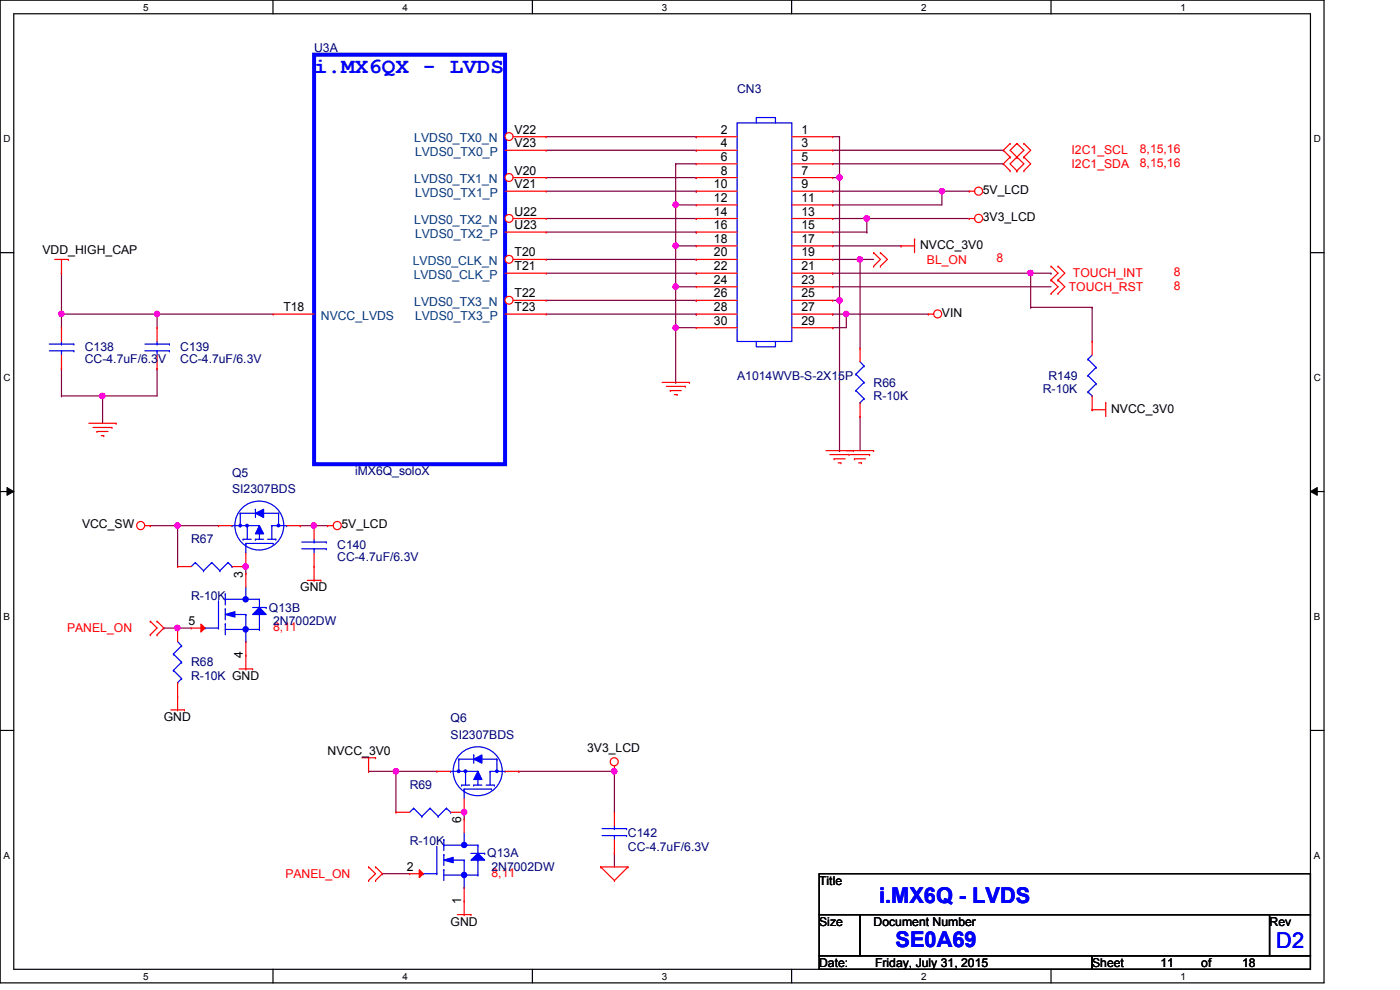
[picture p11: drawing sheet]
<svg xmlns="http://www.w3.org/2000/svg" width="297mm" height="210mm" viewBox="0 0 297 210" stroke-linecap="round" stroke-linejoin="round" font-family="sans-serif">
<path d="M0 0h280.9v208.5h-280.9zM2.9 2.9h275.1v202.7h-275.1z" fill="none" stroke="#000" stroke-width=".25"/>
<g fill="#fff">
<path d="M30.4 .3h1.1v2.4h-1.1z"/>
<path d="M30.4 205.9h1.1v2.3h-1.1z"/>
</g>
<path d="M57.9 0v2.9M57.9 205.6v2.9" fill="none" stroke="#000" stroke-width=".25"/>
<g fill="#fff">
<path d="M85.4 .3h1.1v2.4h-1.1z"/>
<path d="M85.4 205.9h1.1v2.3h-1.1z"/>
</g>
<path d="M112.9 0v2.9M112.9 205.6v2.9" fill="none" stroke="#000" stroke-width=".25"/>
<g fill="#fff">
<path d="M140.4 .3h1.2v2.4h-1.2z"/>
<path d="M140.4 205.9h1.2v2.3h-1.2z"/>
</g>
<path d="M167.9 0v2.9M167.9 205.6v2.9" fill="none" stroke="#000" stroke-width=".25"/>
<g fill="#fff">
<path d="M195.4 .3h1.2v2.4h-1.2z"/>
<path d="M195.4 205.9h1.2v2.3h-1.2z"/>
</g>
<path d="M223 0v2.9M223 205.6v2.9" fill="none" stroke="#000" stroke-width=".25"/>
<g fill="#fff">
<path d="M250.4 .3h1.2v2.4h-1.2z"/>
<path d="M250.4 205.9h1.2v2.3h-1.2z"/>
<path d="M.8 28.2h1.4v2.4h-1.4z"/>
<path d="M278.7 28.2h1.5v2.4h-1.5z"/>
<path d="M.8 78.9h1.4v2.3h-1.4z"/>
<path d="M278.7 78.9h1.5v2.3h-1.5z"/>
</g>
<path d="M0 53.6h2.9M278 53.6h2.9" fill="none" stroke="#000" stroke-width=".25"/>
<g fill="#fff">
<path d="M.8 129.6h1.3v2.3h-1.3z"/>
<path d="M278.7 129.6h1.4v2.3h-1.4z"/>
</g>
<path d="M0 104.3h2.9M278 104.3h2.9" fill="none" stroke="#000" stroke-width=".25"/>
<path d="M1.5 103.4l1.4 .9-1.4 .8zM278 104.3l1.4-.9v1.7z" fill="#000"/>
<path d="M1.5 103.4l1.4 .9-1.4 .8zM278 104.3l1.4-.9v1.7z" fill="none" stroke="#000" stroke-width=".21"/>
<g fill="#fff">
<path d="M.8 180.3h1.3v2.3h-1.3z"/>
<path d="M278.7 180.3h1.4v2.3h-1.4z"/>
</g>
<path d="M0 154.9h2.9M278 154.9h2.9" fill="none" stroke="#000" stroke-width=".25"/>
<path d="M33.3 78.2h.1M33.3 78.2v5.8h-11.5M21.8 84h.1M21.8 84v5.8" fill="none" stroke="#800040" stroke-width=".25"/>
<circle cx="21.7" cy="84" r=".56" fill="#f0f"/>
<circle cx="21.7" cy="84" r=".56" fill="none" stroke="#f0f" stroke-width=".25"/>
<path d="M13 66.6h.1M13 66.6v2.9M13 66.6h20.3" fill="none" stroke="#800040" stroke-width=".25"/>
<circle cx="13" cy="66.6" r=".56" fill="#f0f"/>
<circle cx="13" cy="66.6" r=".56" fill="none" stroke="#f0f" stroke-width=".25"/>
<path d="M33.3 66.6h.1M33.3 66.6v2.9" fill="none" stroke="#800040" stroke-width=".25"/>
<circle cx="33.3" cy="66.6" r=".56" fill="#f0f"/>
<circle cx="33.3" cy="66.6" r=".56" fill="none" stroke="#f0f" stroke-width=".25"/>
<path d="M13 58h.1M13 58v8.6M13 78.2h.1M13 78.2v5.8M33.3 66.6h.1M33.3 66.6h24.7M13 84h.1M13 84h8.8M130.3 163.6h.1M130.3 163.6v8.7" fill="none" stroke="#800040" stroke-width=".25"/>
<circle cx="130.3" cy="163.6" r=".56" fill="#f0f"/>
<circle cx="130.3" cy="163.6" r=".56" fill="none" stroke="#f0f" stroke-width=".25"/>
<path d="M176.7 43.5h.1M199.8 40.6h.1M199.8 40.6v2.9h-23.1M199.8 40.6h5.8M130.3 181h.1M130.3 181v2.9" fill="none" stroke="#800040" stroke-width=".25"/>
<circle cx="199.8" cy="40.6" r=".56" fill="#f0f"/>
<circle cx="199.8" cy="40.6" r=".56" fill="none" stroke="#f0f" stroke-width=".25"/>
<path d="M176.7 58h.1M176.7 58h42M182.5 88.3h.1M182.5 88.3v7.3" fill="none" stroke="#800040" stroke-width=".25"/>
<circle cx="218.6" cy="57.9" r=".56" fill="#f0f"/>
<circle cx="218.6" cy="57.9" r=".56" fill="none" stroke="#f0f" stroke-width=".25"/>
<path d="M183.9 46.4h.1M183.9 46.4h21.7" fill="none" stroke="#800040" stroke-width=".25"/>
<circle cx="183.9" cy="46.3" r=".57" fill="#f0f"/>
<circle cx="183.9" cy="46.3" r=".57" fill="none" stroke="#f0f" stroke-width=".25"/>
<path d="M66.6 111.5h.1M66.6 111.5h2.9" fill="none" stroke="#800040" stroke-width=".25"/>
<circle cx="66.6" cy="111.5" r=".56" fill="#f0f"/>
<circle cx="66.6" cy="111.5" r=".56" fill="none" stroke="#f0f" stroke-width=".25"/>
<path d="M176.7 60.8h.1M176.7 60.8h46.3M37.7 133.2h.1M37.7 133.2h2.9" fill="none" stroke="#800040" stroke-width=".25"/>
<circle cx="37.6" cy="133.2" r=".56" fill="#f0f"/>
<circle cx="37.6" cy="133.2" r=".56" fill="none" stroke="#f0f" stroke-width=".25"/>
<path d="M176.7 40.6h.1M176.7 40.6h23.1M176.7 66.6h.1M176.7 69.5h.1M176.7 66.6h2.8M179.5 66.6h.1M179.5 66.6v2.9h-2.8M31.9 111.5h.1M31.9 111.5h14.5M37.7 111.5h.1M37.7 111.5v8.7" fill="none" stroke="#800040" stroke-width=".25"/>
<circle cx="37.6" cy="111.5" r=".56" fill="#f0f"/>
<circle cx="37.6" cy="111.5" r=".56" fill="none" stroke="#f0f" stroke-width=".25"/>
<path d="M52.2 120.2h.1M52.2 120.2v1.4" fill="none" stroke="#800040" stroke-width=".25"/>
<circle cx="52.1" cy="120.2" r=".56" fill="#f0f"/>
<circle cx="52.1" cy="120.2" r=".56" fill="none" stroke="#f0f" stroke-width=".25"/>
<g fill="none" stroke="#800040" stroke-width=".25">
<path d="M115.9 29h31.8M115.9 31.9h31.8M115.9 37.7h31.8M143.3 34.8h.1M143.3 34.8v8.7M143.3 34.8h4.4M147.7 29h.1M147.7 31.9h.1M147.7 37.7h.1M115.9 40.6h31.8M115.9 46.4h31.8M115.9 49.2h31.8"/>
<path d="M115.9 55h31.8M115.9 58h31.8M143.3 43.5h.1M147.7 40.6h.1M147.7 46.4h.1M147.7 49.2h.1M147.7 55h.1M147.7 58h.1M218.7 58h.1M218.7 58v7.2M115.9 63.7h31.8M115.9 66.6h31.8"/>
<path d="M143.3 69.5h.1M143.3 69.5v11.6M143.3 69.5h4.4M147.7 63.7h.1M147.7 66.6h.1M218.7 65.2h.1M218.7 65.2h13M231.7 65.2h.1M231.7 65.2v7.2M143.3 81.1h.1M63.7 111.5h.1M63.7 111.5h2.9"/>
<path d="M34.8 133.2h.1M34.8 133.2h2.9"/>
</g>
<circle cx="143.3" cy="43.4" r=".56" fill="#f0f"/>
<circle cx="143.3" cy="43.4" r=".56" fill="none" stroke="#f0f" stroke-width=".25"/>
<path d="M143.3 43.5h.1M143.3 52.2h.1M143.3 43.5h4.4M143.3 43.5v8.7" fill="none" stroke="#800040" stroke-width=".25"/>
<circle cx="143.3" cy="52.1" r=".56" fill="#f0f"/>
<circle cx="143.3" cy="52.1" r=".56" fill="none" stroke="#f0f" stroke-width=".25"/>
<path d="M143.3 52.2h.1M143.3 52.2h4.4M143.3 52.2v8.6M143.3 60.8h.1" fill="none" stroke="#800040" stroke-width=".25"/>
<circle cx="143.3" cy="60.8" r=".56" fill="#f0f"/>
<circle cx="143.3" cy="60.8" r=".56" fill="none" stroke="#f0f" stroke-width=".25"/>
<path d="M143.3 60.8h.1M143.3 69.5h.1M143.3 60.8h4.4M143.3 60.8v8.7" fill="none" stroke="#800040" stroke-width=".25"/>
<circle cx="143.3" cy="69.5" r=".56" fill="#f0f"/>
<circle cx="143.3" cy="69.5" r=".56" fill="none" stroke="#f0f" stroke-width=".25"/>
<g fill="none" stroke="#800040" stroke-width=".25">
<path d="M176.7 31.9h36.2M176.7 34.8h36.2M212.9 31.9h.1M212.9 34.8h.1M176.7 46.4h.1M176.7 52.2h14.4M176.7 49.2h7.2M176.7 46.4h7.2M176.7 55h5.8M182.5 55h.1M183.9 49.2h.1M183.9 46.4h.1"/>
<path d="M183.9 46.4v2.8M191.1 52.2h.1"/>
</g>
<circle cx="182.4" cy="55" r=".56" fill="#f0f"/>
<circle cx="182.4" cy="55" r=".56" fill="none" stroke="#f0f" stroke-width=".25"/>
<path d="M182.5 55h.1M182.5 55v18.9M182.5 55h2.8M179.5 66.6h.1M179.5 66.6h17.4" fill="none" stroke="#800040" stroke-width=".25"/>
<circle cx="179.5" cy="66.6" r=".56" fill="#f0f"/>
<circle cx="179.5" cy="66.6" r=".56" fill="none" stroke="#f0f" stroke-width=".25"/>
<path d="M176.7 29h1.4M178.1 29h.1M178.1 37.7h.1M178.1 29v8.7M218.7 58h4.3M223 58h.1" fill="none" stroke="#800040" stroke-width=".25"/>
<circle cx="178.1" cy="37.6" r=".56" fill="#f0f"/>
<circle cx="178.1" cy="37.6" r=".56" fill="none" stroke="#f0f" stroke-width=".25"/>
<path d="M176.7 37.7h1.4M178.1 37.7h.1M178.1 37.7v26M178.1 63.7h.1" fill="none" stroke="#800040" stroke-width=".25"/>
<circle cx="178.1" cy="63.7" r=".56" fill="#f0f"/>
<circle cx="178.1" cy="63.7" r=".56" fill="none" stroke="#f0f" stroke-width=".25"/>
<path d="M176.7 63.7h1.4M178.1 63.7h.1M178.1 63.7v31.9M178.1 95.6h.1M78.2 163.6h.1M78.2 163.6h14.5M84 163.6h.1M84 163.6v8.7M110.1 163.6h.1M110.1 163.6h20.2M81.1 185.3h.1M81.1 185.3h5.8" fill="none" stroke="#800040" stroke-width=".25"/>
<circle cx="84" cy="163.6" r=".56" fill="#f0f"/>
<circle cx="84" cy="163.6" r=".56" fill="none" stroke="#f0f" stroke-width=".25"/>
<path d="M98.5 172.3h.1M98.5 172.3v1.5" fill="none" stroke="#800040" stroke-width=".25"/>
<circle cx="98.5" cy="172.3" r=".56" fill="#f0f"/>
<circle cx="98.5" cy="172.3" r=".56" fill="none" stroke="#f0f" stroke-width=".25"/>
<g fill="none" stroke="#f00" stroke-width=".25">
<path d="M147.7 29h.1M147.7 31.9h.1M147.7 34.8h.1M147.7 37.7h.1M147.7 29h8.7M147.7 31.9h8.7M147.7 34.8h8.7M147.7 37.7h8.7M168 29h8.7M168 31.9h8.7M168 34.8h8.7M168 37.7h8.7"/>
<path d="M176.7 29h.1M176.7 31.9h.1M176.7 34.8h.1M176.7 37.7h.1M214.3 30.4h.1M214.3 33.3h.1M214.3 36.2h.1M214.3 30.4l-1.4 1.5 1.4 1.4M214.3 33.3l-1.4 1.5 1.4 1.4M215.7 33.3h.1M215.7 30.4h.1M215.7 36.2h.1"/>
<path d="M215.7 30.4l-1.4 1.5 1.4 1.4M215.7 30.4l1.5 1.5-1.5 1.4M215.7 33.3l-1.4 1.5 1.4 1.4M215.7 33.3l1.5 1.5-1.5 1.4M217.2 30.4h.1M217.2 33.3h.1M217.2 36.2h.1M217.2 30.4l1.5 1.5-1.5 1.4M217.2 33.3l1.5 1.5-1.5 1.4M11.6 55h2.9M13 58h.1M13 55v3"/>
<path d="M14.5 55h.1M147.7 40.6h.1M147.7 43.5h.1M147.7 46.4h.1M147.7 49.2h.1M147.7 52.2h.1M147.7 55h.1M147.7 58h.1M147.7 55h8.7M147.7 52.2h8.7M147.7 40.6h8.7M147.7 46.4h8.7"/>
<path d="M147.7 43.5h8.7M147.7 49.2h8.7M147.7 58h8.7M168 55h8.7M168 52.2h8.7M168 40.6h8.7M168 46.4h8.7M168 43.5h8.7M168 49.2h8.7M168 58h8.7M176.7 40.6h.1M176.7 43.5h.1"/>
<path d="M176.7 46.4h.1M176.7 49.2h.1M176.7 52.2h.1M176.7 55h.1M176.7 58h.1M185.3 53.6h.1M185.3 56.5h.1M185.3 53.6l1.5 1.4-1.5 1.5M186.8 53.6h.1M186.8 56.5h.1M186.8 53.6l1.5 1.4-1.5 1.5M191.1 52.2h.1"/>
<path d="M191.1 52.2h2.9M194 50.7h.1M194 50.7v2.9M205.6 40.6h.1M205.6 46.4h.1M205.6 40.6h1.2M205.6 46.4h1.2M223 56.5h.1M223 59.4h.1M223 56.5l1.5 1.5-1.5 1.4M223 59.4l1.5 1.4-1.5 1.5M224.5 56.5h.1"/>
<path d="M224.5 59.4h.1M224.5 56.5l1.4 1.5-1.4 1.4M224.5 59.4l1.4 1.4-1.4 1.5M147.7 60.8h.1M147.7 63.7h.1M147.7 66.6h.1M147.7 69.5h.1M147.7 66.6h8.7M147.7 60.8h8.7M147.7 63.7h8.7M147.7 69.5h8.7M168 66.6h8.7"/>
<path d="M168 60.8h8.7M168 63.7h8.7M168 69.5h8.7M176.7 60.8h.1M176.7 63.7h.1M176.7 66.6h.1M176.7 69.5h.1M196.9 66.6h.1M196.9 66.6h1.2M223 62.3h.1M224.5 62.3h.1M18.8 89.8h5.8"/>
<path d="M19.7 90.7h4M20.6 91.5h.1M20.6 91.5h2.3M21.5 92.4h.5M22 92.4h.1M23.7 90.7h.1M24.6 89.8h.1M140.5 81.1h5.8M141.4 82h4M142.2 82.8h.1M142.2 82.8h2.3M143.1 83.7h.5"/>
<path d="M143.6 83.7h.1M145.4 82h.1M146.3 81.1h.1M175.2 95.6h10.1M176.1 96.4h4M177 97.3h.1M177 97.3h2.3M177.8 98.2h.6M178.4 98.2h.1M180.1 96.4h.1M180.4 96.4h4.1M181 95.6h.1"/>
<path d="M181.3 97.3h.1M181.3 97.3h2.3M182.2 98.2h.6M182.8 98.2h.1M184.5 96.4h.1M185.3 95.6h.1M231.7 86.9h.1M231.7 86.9h2.9M234.6 85.4h.1M234.6 85.4v2.9M30.7 111.5h1.2M31.9 111.5h.1"/>
<path d="M69.5 111.5h.1M69.5 111.5h1.2M31.9 134.7h.1M31.9 131.8h.1M31.9 131.8l1.4 1.4-1.4 1.5M33.3 131.8h.1M33.3 134.7h.1M33.3 131.8l1.5 1.4-1.5 1.5M37.7 133.2h.1M37.7 133.2v2.9M52.2 139v2.9M65.2 123.1h2.9"/>
<path d="M66.6 123.1h.1M66.6 120.2v2.9M68.1 123.1h.1M36.2 150.6h2.9M37.7 150.6h.1M37.7 147.7h.1M37.7 144.8v5.8M39.1 150.6h.1M50.7 141.9h2.9M52.2 141.9h.1M53.6 141.9h.1M76.8 160.7h2.9"/>
<path d="M78.2 163.6h.1M78.2 160.7v2.9M79.7 160.7h.1M130.3 163.6h.1M130.3 162.5v1.1M78.2 186.8h.1M78.2 183.9h.1M78.2 183.9l1.5 1.4-1.5 1.5M79.7 183.9h.1M79.7 186.8h.1M79.7 183.9l1.4 1.4-1.4 1.5M97 194h2.9"/>
<path d="M98.5 194h.1M98.5 191.1v2.9M99.9 194h.1M127.4 183.9h.1M127.4 183.9h5.8M127.4 183.9l2.9 2.9M130.3 186.8h.1M133.2 183.9h.1M133.2 183.9l-2.9 2.9"/>
<circle cx="207.6" cy="46.3" r=".86"/>
<circle cx="207.6" cy="40.6" r=".85"/>
<circle cx="198.9" cy="66.6" r=".85"/>
<circle cx="29.8" cy="111.5" r=".86"/>
<circle cx="71.5" cy="111.5" r=".86"/>
<circle cx="130.3" cy="161.6" r=".85"/>
</g>
<path d="M173.8 185.3h104.2v8.7h-104.2zM173.8 194h8.7v8.7h-8.7zM182.5 194h86.8v8.7h-86.8zM269.3 194h8.7v8.7h-8.7zM173.8 202.7h57.9v2.9h-57.9zM231.7 202.7h46.3v2.9h-46.3z" fill="none" stroke="#000" stroke-width=".25"/>
<g fill="none" stroke="#00f" stroke-width=".25">
<path d="M156.4 26.1h11.6v46.3h-11.6zM160.4 26.1v-1.2h4.1v1.2M160.4 72.4v1.2h4.1v-1.2M36.8 138.7h.1M36.8 138.7l1.7 1.8M37.7 136.1l.8 .9M38.5 137h.1M38.5 137l-1.7 1.7M36.8 142.2h.1M36.8 142.2l1.7 1.7M37.7 144.8h.1M38.5 143.9h.1"/>
<path d="M38.5 140.5h.1M38.5 143.9l-.8 .9M38.5 140.5l-1.7 1.7"/>
</g>
<path d="M66.6 11.6h40.5v86.9h-40.5z" fill="none" stroke="#00f" stroke-width=".85"/>
<circle cx="108" cy="29" r=".84" fill="#fff"/>
<g fill="none" stroke="#f00" stroke-width=".25">
<path d="M107.1 31.9h8.8M108.9 29h7M115.9 29h.1M115.9 31.9h.1"/>
<circle cx="108" cy="29" r=".84"/>
</g>
<circle cx="108" cy="37.7" r=".84" fill="#fff"/>
<g fill="none" stroke="#f00" stroke-width=".25">
<path d="M108.9 37.7h7M115.9 37.7h.1M107.1 40.6h8.8M115.9 40.6h.1"/>
<circle cx="108" cy="37.7" r=".84"/>
</g>
<circle cx="108" cy="46.3" r=".84" fill="#fff"/>
<g fill="none" stroke="#f00" stroke-width=".25">
<path d="M107.1 49.2h8.8M108.9 46.4h7M115.9 46.4h.1M115.9 49.2h.1"/>
<circle cx="108" cy="46.3" r=".84"/>
</g>
<circle cx="108" cy="55" r=".84" fill="#fff"/>
<g fill="none" stroke="#f00" stroke-width=".25">
<path d="M107.1 58h8.8M108.9 55h7M115.9 55h.1M115.9 58h.1"/>
<circle cx="108" cy="55" r=".84"/>
</g>
<circle cx="108" cy="63.7" r=".84" fill="#fff"/>
<g fill="none" stroke="#f00" stroke-width=".25">
<path d="M58 66.6h.1M58 66.6h8.6M107.1 66.6h8.8M108.9 63.7h7M115.9 63.7h.1M115.9 66.6h.1"/>
<circle cx="108" cy="63.7" r=".84"/>
</g>
<path d="M98.5 167.4h.1M98.5 167.4v2M98.8 163.6h.1M98.8 163.6h2.6" fill="none" stroke="#00f" stroke-width=".25"/>
<path d="M100.5 161l1.7-.9v1.8z" fill-rule="evenodd" fill="#00f"/>
<path d="M97.3 161h.1M97.3 161h8.1M100.5 161l1.7-.9v1.8zM105.4 161h.1M105.4 161v2.6" fill="none" stroke="#00f" stroke-width=".25"/>
<path d="M101.4 163.6l.8 1.8h-1.7z" fill-rule="evenodd" fill="#00f"/>
<path d="M101.4 163.6l.8 1.8h-1.7z" fill="none" stroke="#00f" stroke-width=".25"/>
<circle cx="98.7" cy="163.6" r=".29" fill="#00f"/>
<g fill="none" stroke="#00f" stroke-width=".25">
<path d="M100.5 160.1h.1M100.5 160.1v1.8"/>
<circle cx="98.7" cy="163.6" r=".29"/>
</g>
<circle cx="105.4" cy="163.6" r=".27" fill="#00f"/>
<g fill="none" stroke="#00f" stroke-width=".25">
<path d="M95.6 163.6h.1M95.6 163.6h3.2M97.3 163.6h.1M97.3 161v2.6M97.9 166.5h.1M97.9 166.5h1.8M98.5 167.4h5.8M98.8 163.6h.1M98.8 163.6v2.9M100.5 166.5h.1M100.5 166.5h1.7M103.1 166.5h1.8"/>
<path d="M104 163.6h.1M104 163.6h3.1M104 163.6v2.9M104.3 167.4h.1M104.9 166.5h.1M107.1 163.6h.1"/>
<circle cx="105.4" cy="163.6" r=".27"/>
</g>
<circle cx="97.3" cy="163.6" r=".29" fill="#00f"/>
<g fill="none" stroke="#00f" stroke-width=".25">
<path d="M30.7 74.4h5.2M30.7 73h5.2M33.3 73h.1M33.3 74.4h.1M33.3 72.4v.6M33.3 74.4v.9M35.9 74.4h.1M35.9 73h.1M181.6 79.4h.1M181.6 79.4l1.7 1.7M182.5 76.8l.8 .8M183.3 77.6h.1"/>
<path d="M183.3 77.6l-1.7 1.8M230.8 79.7h.1M230.8 76.2h.1M230.8 76.2l1.7 1.7M230.8 79.7l1.7 1.7M231.7 75.3l-.9 .9M232.5 77.9h.1M232.5 77.9l-1.7 1.8M181.6 82.8h.1M181.6 82.8l1.7 1.8M182.5 85.4h.1M183.3 84.6h.1"/>
<path d="M183.3 81.1h.1M183.3 84.6l-.8 .8M183.3 81.1l-1.7 1.7M230.8 83.1h.1M230.8 83.1l.9 .9M231.7 84h.1M232.5 81.4h.1M232.5 81.4l-1.7 1.7M87.8 171.4h.1M87.8 171.4l-.9 .9M87.8 171.4l1.7 1.8M89.5 173.2h.1"/>
<path d="M91.2 171.4h.1M91.2 171.4l-1.7 1.8M91.2 171.4l1.8 1.8M93 173.2h.1M94.7 171.4h.1M94.7 171.4l-1.7 1.8M94.7 171.4l.9 .9M95.6 172.3h.1M101.4 163.6h.1M101.4 163.6v2.9"/>
<circle cx="97.3" cy="163.6" r=".29"/>
<circle cx="101.4" cy="163.6" r="5.2"/>
</g>
<g fill="none" stroke="#f00" stroke-width=".25">
<path d="M33.3 69.5h.1M33.3 78.2h.1M33.3 69.5v2.9M33.3 75.3v2.9M182.5 73.9h.1M182.5 73.9v2.9M231.7 72.4h.1M231.7 72.4v2.9M182.5 88.3h.1M182.5 85.4v2.9M231.7 86.9h.1M231.7 84v2.9"/>
<path d="M84 172.3h.1M84 172.3h2.9M92.7 163.6h.1M92.7 163.6h2.9M95.6 172.3h2.9M98.5 172.3h.1M98.5 169.4v2.9M107.1 163.6h3M110.1 163.6h.1"/>
</g>
<path d="M99.9 182.5l1.5-1.5 1.4 1.5z" fill="#00f"/>
<g fill="none" stroke="#00f" stroke-width=".25">
<path d="M92.7 179.5v5.8M94.1 178.1h.1M94.1 179.3h.1M94.1 178.1v2.3M94.1 179.3h7.3M98.5 179.3h.1M98.5 176.7v2.6M101.4 179.3h.1M101.4 179.3v1.7M89.8 185.3h.1M89.8 185.3h2.9M92.7 185.3h.1"/>
<path d="M94.1 184.5h.1M94.1 181.3h.1M94.1 181.3v2.3M94.1 184.5v2.3M94.1 185.6h7.3M95.6 182.5h2.9M98.5 182.5h.1M98.5 188.3h.1M98.5 182.5v5.8M99.9 182.5l1.5-1.5 1.4 1.5zM99.9 181h2.9M101.4 185.6h.1"/>
<path d="M101.4 182.5h.1M101.4 182.5v3.1M102.8 181h.1"/>
</g>
<path d="M94.1 182.5l2-.6v1.1z" fill="#00f"/>
<path d="M94.1 182.5l2-.6v1.1z" fill="none" stroke="#00f" stroke-width=".25"/>
<circle cx="98.5" cy="179.2" r=".56" fill="#00f"/>
<circle cx="98.5" cy="179.2" r=".56" fill="none" stroke="#00f" stroke-width=".25"/>
<circle cx="98.5" cy="185.6" r=".56" fill="#00f"/>
<circle cx="98.5" cy="185.6" r=".56" fill="none" stroke="#00f" stroke-width=".25"/>
<path d="M98.5 173.8h.1M98.5 173.8v2.9" fill="none" stroke="#f00" stroke-width=".25"/>
<path d="M88.9 184.5l.9 .8-.9 .9z" fill="#f00"/>
<path d="M13 69.5h.1M13 78.2h.1M13 69.5v2.9M13 75.3v2.9M86.9 185.3h.1M86.9 185.3h2.9M88.9 184.5l.9 .8-.9 .9zM98.5 191.1h.1M98.5 188.3v2.8" fill="none" stroke="#f00" stroke-width=".25"/>
<path d="M10.5 74.4h5.2M10.5 73h5.2M13 73h.1M13 74.4h.1M13 72.4v.6M13 74.4v.9M15.7 74.4h.1M15.7 73h.1M52.2 115.3h.1M52.2 115.3v2M52.5 111.5h.1M52.5 111.5h2.5" fill="none" stroke="#00f" stroke-width=".25"/>
<path d="M54.2 108.9l1.7-.9v1.8z" fill-rule="evenodd" fill="#00f"/>
<path d="M51 108.9h.1M51 108.9h8.1M54.2 108.9l1.7-.9v1.8zM59.1 108.9h.1M59.1 108.9v2.6" fill="none" stroke="#00f" stroke-width=".25"/>
<path d="M55 111.5l.9 1.7h-1.7z" fill-rule="evenodd" fill="#00f"/>
<path d="M55 111.5l.9 1.7h-1.7z" fill="none" stroke="#00f" stroke-width=".25"/>
<circle cx="52.4" cy="111.5" r=".27" fill="#00f"/>
<g fill="none" stroke="#00f" stroke-width=".25">
<path d="M54.2 108h.1M54.2 108v1.8"/>
<circle cx="52.4" cy="111.5" r=".27"/>
</g>
<circle cx="59.1" cy="111.5" r=".29" fill="#00f"/>
<g fill="none" stroke="#00f" stroke-width=".25">
<path d="M49.2 111.5h.1M49.2 111.5h3.3M51 111.5h.1M51 108.9v2.6M51.6 114.4h.1M51.6 114.4h1.7M52.2 115.3h5.8M52.5 111.5h.1M52.5 111.5v2.9M54.2 114.4h.1M54.2 114.4h1.7M56.8 114.4h1.7"/>
<path d="M57.7 111.5h.1M57.7 111.5h3.1M57.7 111.5v2.9M58 115.3h.1M58.5 114.4h.1M60.8 111.5h.1"/>
<circle cx="59.1" cy="111.5" r=".29"/>
</g>
<circle cx="51" cy="111.5" r=".27" fill="#00f"/>
<g fill="none" stroke="#00f" stroke-width=".25">
<path d="M41.4 119.3h.1M41.4 119.3l-.8 .9M41.4 119.3l1.8 1.8M44.9 119.3h.1M44.9 119.3l-1.7 1.8M44.9 119.3l1.8 1.8M48.4 119.3h.1M48.4 119.3l-1.7 1.8M48.4 119.3l.8 .9M55 111.5h.1M55 111.5v2.9M64 116.4h5.2"/>
<path d="M64 115h5.2M66.6 115h.1M66.6 116.4h.1M66.6 114.4v.6M66.6 116.4v.9M69.2 116.4h.1M69.2 115h.1M43.2 121.1h.1M46.7 121.1h.1M49.2 120.2h.1M127.7 177.2h5.2M127.7 175.8h5.2"/>
<path d="M130.3 175.8h.1M130.3 177.2h.1M130.3 175.2v.6M130.3 177.2v.9M132.9 177.2h.1M132.9 175.8h.1"/>
<circle cx="51" cy="111.5" r=".27"/>
<circle cx="55" cy="111.5" r="5.2"/>
</g>
<g fill="none" stroke="#f00" stroke-width=".25">
<path d="M46.4 111.5h.1M46.4 111.5h2.8M52.2 117.3v2.9M60.8 111.5h2.9M63.7 111.5h.1M66.6 111.5h.1M66.6 111.5v2.9M66.6 117.3v2.9M37.7 120.2h.1M37.7 120.2h2.9M49.2 120.2h3M52.2 120.2h.1"/>
<path d="M66.6 120.2h.1M130.3 172.3h.1M130.3 172.3v2.9M130.3 178.1v2.9M130.3 181h.1"/>
</g>
<path d="M55 128.9l1.5 1.4h-2.9z" fill="#00f"/>
<g fill="none" stroke="#00f" stroke-width=".25">
<path d="M43.5 133.2h.1M43.5 133.2h2.9M46.4 133.2h.1M46.4 127.4v5.8M47.8 132.3h.1M47.8 129.2h.1M47.8 126h.1M47.8 127.1h.1M47.8 126v2.3M47.8 129.2v2.3M47.8 132.3v2.4M47.8 133.5h7.2"/>
<path d="M47.8 127.1h7.2M49.2 130.3h3M52.2 127.1h.1M52.2 130.3h.1M52.2 136.1h.1M52.2 124.5v2.6M52.2 130.3v5.8M53.6 128.9h2.9M55 128.9l1.5 1.4h-2.9zM55 133.5h.1M55 130.3h.1M55 127.1h.1"/>
<path d="M55 127.1v1.8M55 130.3v3.2M56.5 128.9h.1"/>
</g>
<path d="M47.8 130.3l2-.5v1.1z" fill="#00f"/>
<path d="M47.8 130.3l2-.5v1.1z" fill="none" stroke="#00f" stroke-width=".25"/>
<circle cx="52.1" cy="127.1" r=".56" fill="#00f"/>
<circle cx="52.1" cy="127.1" r=".56" fill="none" stroke="#00f" stroke-width=".25"/>
<circle cx="52.1" cy="133.5" r=".56" fill="#00f"/>
<circle cx="52.1" cy="133.5" r=".56" fill="none" stroke="#00f" stroke-width=".25"/>
<path d="M52.2 121.6h.1M52.2 121.6v2.9" fill="none" stroke="#f00" stroke-width=".25"/>
<path d="M42.6 132.4l.9 .8-.9 .9z" fill="#f00"/>
<path d="M40.6 133.2h.1M40.6 133.2h2.9M42.6 132.4l.9 .8-.9 .9zM52.2 139h.1M52.2 136.1v2.9" fill="none" stroke="#f00" stroke-width=".25"/>
<circle cx="21.7" cy="84" r=".56" fill="#f0f"/>
<circle cx="21.7" cy="84" r=".56" fill="none" stroke="#f0f" stroke-width=".25"/>
<circle cx="13" cy="66.6" r=".56" fill="#f0f"/>
<circle cx="13" cy="66.6" r=".56" fill="none" stroke="#f0f" stroke-width=".25"/>
<circle cx="33.3" cy="66.6" r=".56" fill="#f0f"/>
<circle cx="33.3" cy="66.6" r=".56" fill="none" stroke="#f0f" stroke-width=".25"/>
<circle cx="130.3" cy="163.6" r=".56" fill="#f0f"/>
<circle cx="130.3" cy="163.6" r=".56" fill="none" stroke="#f0f" stroke-width=".25"/>
<circle cx="199.8" cy="40.6" r=".56" fill="#f0f"/>
<circle cx="199.8" cy="40.6" r=".56" fill="none" stroke="#f0f" stroke-width=".25"/>
<circle cx="218.6" cy="57.9" r=".56" fill="#f0f"/>
<circle cx="218.6" cy="57.9" r=".56" fill="none" stroke="#f0f" stroke-width=".25"/>
<circle cx="183.9" cy="46.3" r=".57" fill="#f0f"/>
<circle cx="183.9" cy="46.3" r=".57" fill="none" stroke="#f0f" stroke-width=".25"/>
<circle cx="66.6" cy="111.5" r=".56" fill="#f0f"/>
<circle cx="66.6" cy="111.5" r=".56" fill="none" stroke="#f0f" stroke-width=".25"/>
<circle cx="37.6" cy="133.2" r=".56" fill="#f0f"/>
<circle cx="37.6" cy="133.2" r=".56" fill="none" stroke="#f0f" stroke-width=".25"/>
<circle cx="37.6" cy="111.5" r=".56" fill="#f0f"/>
<circle cx="37.6" cy="111.5" r=".56" fill="none" stroke="#f0f" stroke-width=".25"/>
<circle cx="52.1" cy="120.2" r=".56" fill="#f0f"/>
<circle cx="52.1" cy="120.2" r=".56" fill="none" stroke="#f0f" stroke-width=".25"/>
<circle cx="143.3" cy="43.4" r=".56" fill="#f0f"/>
<circle cx="143.3" cy="43.4" r=".56" fill="none" stroke="#f0f" stroke-width=".25"/>
<circle cx="143.3" cy="52.1" r=".56" fill="#f0f"/>
<circle cx="143.3" cy="52.1" r=".56" fill="none" stroke="#f0f" stroke-width=".25"/>
<circle cx="143.3" cy="60.8" r=".56" fill="#f0f"/>
<circle cx="143.3" cy="60.8" r=".56" fill="none" stroke="#f0f" stroke-width=".25"/>
<circle cx="143.3" cy="69.5" r=".56" fill="#f0f"/>
<circle cx="143.3" cy="69.5" r=".56" fill="none" stroke="#f0f" stroke-width=".25"/>
<circle cx="182.4" cy="55" r=".56" fill="#f0f"/>
<circle cx="182.4" cy="55" r=".56" fill="none" stroke="#f0f" stroke-width=".25"/>
<circle cx="179.5" cy="66.6" r=".56" fill="#f0f"/>
<circle cx="179.5" cy="66.6" r=".56" fill="none" stroke="#f0f" stroke-width=".25"/>
<circle cx="178.1" cy="37.6" r=".56" fill="#f0f"/>
<circle cx="178.1" cy="37.6" r=".56" fill="none" stroke="#f0f" stroke-width=".25"/>
<circle cx="178.1" cy="63.7" r=".56" fill="#f0f"/>
<circle cx="178.1" cy="63.7" r=".56" fill="none" stroke="#f0f" stroke-width=".25"/>
<circle cx="84" cy="163.6" r=".56" fill="#f0f"/>
<circle cx="84" cy="163.6" r=".56" fill="none" stroke="#f0f" stroke-width=".25"/>
<circle cx="98.5" cy="172.3" r=".56" fill="#f0f"/>
<circle cx="98.5" cy="172.3" r=".56" fill="none" stroke="#f0f" stroke-width=".25"/>
<g font-size="4.6" fill="#00f">
<text x="66.6" y="15.5">i.MX6QX - LVDS</text>
<text x="186.5" y="191.6">i.MX6Q - LVDS</text>
<text x="190" y="200.9">SE0A69</text>
<text x="270.8" y="201.1">D2</text>
</g>
<g font-size="2.6" fill="#000080">
<text x="66.6" y="11">U3A</text>
<text x="156.4" y="19.7">CN3</text>
<text x="18" y="74.5">C138</text>
<text x="18" y="77">CC-4.7uF/6.3V</text>
<text x="38.2" y="74.5">C139</text>
<text x="38.2" y="77">CC-4.7uF/6.3V</text>
<text x="156.4" y="80.5">A1014WVB-S-2X15P</text>
<text x="185.3" y="82">R66</text>
<text x="221.2" y="83.4">R-10K</text>
<text x="222.4" y="80.5">R149</text>
<text x="185.3" y="84.9">R-10K</text>
<text x="49.2" y="101.1">Q5</text>
<text x="75.3" y="100.8">iMX6Q_soloX</text>
<text x="49.2" y="104.6">SI2307BDS</text>
<text x="40.6" y="115.3">R67</text>
<text x="71.5" y="116.5">C140</text>
<text x="71.5" y="119">CC-4.7uF/6.3V</text>
<text x="40.6" y="127.2">R-10K</text>
<text x="57.1" y="129.8">Q13B</text>
<text x="58" y="132.7">2N7002DW</text>
<text x="40.6" y="141.4">R68</text>
<text x="40.6" y="144.2">R-10K GND</text>
<text x="95.6" y="153.2">Q6</text>
<text x="95.6" y="156.7">SI2307BDS</text>
<text x="86.9" y="167.4">R69</text>
<text x="86.9" y="179.3">R-10K</text>
<text x="133.2" y="177.5">C142</text>
<text x="103.4" y="181.9">Q13A</text>
<text x="104.3" y="184.8">2N7002DW</text>
<text x="133.2" y="180.4">CC-4.7uF/6.3V</text>
</g>
<g font-size="2.6">
<text x="109.2" y="28.4">V22</text>
<text x="152.9" y="28.4">2</text>
<text x="170" y="28.4">1</text>
<text x="109.2" y="31.2">V23</text>
<text x="152.9" y="31.2">4</text>
<text x="152.9" y="34.1">6</text>
<text x="170" y="31.2">3</text>
<text x="170" y="34.1">5</text>
<text x="109.2" y="37">V20</text>
<text x="109.2" y="39.9">V21</text>
<text x="151.5" y="39.9">10</text>
<text x="152.9" y="37">8</text>
<text x="170" y="37">7</text>
<text x="170" y="39.9">9</text>
<text x="208.5" y="41.1">5V_LCD</text>
<text x="109.2" y="45.7">U22</text>
<text x="151.5" y="42.8">12</text>
<text x="151.5" y="45.7">14</text>
<text x="170" y="42.8">11</text>
<text x="170" y="45.7">13</text>
<text x="208.5" y="46.9">3V3_LCD</text>
<text x="9" y="53.9">VDD_HIGH_CAP</text>
<text x="109.2" y="48.6">U23</text>
<text x="151.5" y="48.6">16</text>
<text x="151.5" y="51.5">18</text>
<text x="170" y="48.6">15</text>
<text x="170" y="51.5">17</text>
<text x="195.2" y="52.7">NVCC_3V0</text>
<text x="109.2" y="54.4">T20</text>
<text x="109.2" y="57.3">T21</text>
<text x="151.5" y="54.4">20</text>
<text x="151.5" y="57.3">22</text>
<text x="170" y="54.4">19</text>
<text x="170" y="57.3">21</text>
<text x="60.1" y="66">T18</text>
<text x="109.2" y="63.1">T22</text>
<text x="109.2" y="66">T23</text>
<text x="151.5" y="60.2">24</text>
<text x="151.5" y="63.1">26</text>
<text x="151.5" y="66">28</text>
<text x="170" y="60.2">23</text>
<text x="170" y="63.1">25</text>
<text x="170" y="66">27</text>
<text x="151.5" y="68.9">30</text>
<text x="170" y="68.9">29</text>
<text x="199.8" y="67.2">VIN</text>
<text x="235.7" y="87.5">NVCC_3V0</text>
<text x="17.4" y="112.1">VCC_SW</text>
<text x="72.4" y="112.1">5V_LCD</text>
<text x="51.5" y="122.5" transform="rotate(-90 51.5 122.5)">3</text>
<text x="63.7" y="125.4">GND</text>
<text x="40" y="132.6">5</text>
<text x="51.5" y="139.6" transform="rotate(-90 51.5 139.6)">4</text>
<text x="34.8" y="152.9">GND</text>
<text x="69.5" y="160.1">NVCC_3V0</text>
<text x="124.5" y="159.6">3V3_LCD</text>
<text x="97.8" y="174.6" transform="rotate(-90 97.8 174.6)">6</text>
<text x="86.3" y="184.7">2</text>
<text x="97.8" y="191.7" transform="rotate(-90 97.8 191.7)">1</text>
<text x="173.8" y="187.7">Title</text>
<text x="95.6" y="196.3">GND</text>
<text x="173.8" y="196.3">Size</text>
<text x="185.3" y="196.3">Document Number</text>
<text x="269.3" y="196.3">Rev</text>
<text x="173.8" y="205.1">Date:</text>
<text x="185.6" y="205.1">Friday, July 31, 2015</text>
<text x="231.7" y="205.1">Sheet</text>
<text x="246.2" y="205.1">11</text>
<text x="254.8" y="205.1">of</text>
<text x="263.5" y="205.1">18</text>
</g>
<g font-size="2.6" fill="#004080">
<text x="87.9" y="30.2">LVDS0_TX0_N</text>
<text x="88.1" y="33.1">LVDS0_TX0_P</text>
<text x="87.9" y="38.9">LVDS0_TX1_N</text>
<text x="88.1" y="41.7">LVDS0_TX1_P</text>
<text x="87.9" y="47.5">LVDS0_TX2_N</text>
<text x="88.1" y="50.4">LVDS0_TX2_P</text>
<text x="87.6" y="56.2">LVDS0_CLK_N</text>
<text x="87.8" y="59.1">LVDS0_CLK_P</text>
<text x="87.9" y="64.9">LVDS0_TX3_N</text>
<text x="68.1" y="67.8">NVCC_LVDS</text>
<text x="88.1" y="67.8">LVDS0_TX3_P</text>
</g>
<g font-size="2.6" fill="#f00">
<text x="227.3" y="32.8">I2C1_SCL</text>
<text x="227.3" y="35.6">I2C1_SDA</text>
<text x="241.8" y="32.5">8,15,16</text>
<text x="241.8" y="35.3">8,15,16</text>
<text x="196.6" y="55.9">BL_ON</text>
<text x="211.4" y="55.6">8</text>
<text x="227.6" y="58.8">TOUCH_INT</text>
<text x="249" y="58.5">8</text>
<text x="226.7" y="61.7">TOUCH_RST</text>
<text x="249" y="61.4">8</text>
<text x="14.2" y="134.1">PANEL_ON</text>
<text x="58" y="133.8">8,11</text>
<text x="104.3" y="185.9">8,11</text>
<text x="60.5" y="186.2">PANEL_ON</text>
</g>
<g font-size="2.1">
<text x="30.4" y="2.2">5</text>
<text x="85.4" y="2.2">4</text>
<text x="140.4" y="2.2">3</text>
<text x="195.4" y="2.2">2</text>
<text x="250.4" y="2.2">1</text>
<text x=".8" y="30.1">D</text>
<text x="278.7" y="30.1">D</text>
<text x=".8" y="80.8">C</text>
<text x="278.7" y="80.8">C</text>
<text x=".8" y="131.5">B</text>
<text x="278.7" y="131.5">B</text>
<text x=".8" y="182.2">A</text>
<text x="278.7" y="182.2">A</text>
<text x="30.4" y="207.8">5</text>
<text x="85.4" y="207.8">4</text>
<text x="140.4" y="207.8">3</text>
<text x="195.4" y="207.8">2</text>
<text x="250.4" y="207.8">1</text>
</g>
</svg>
